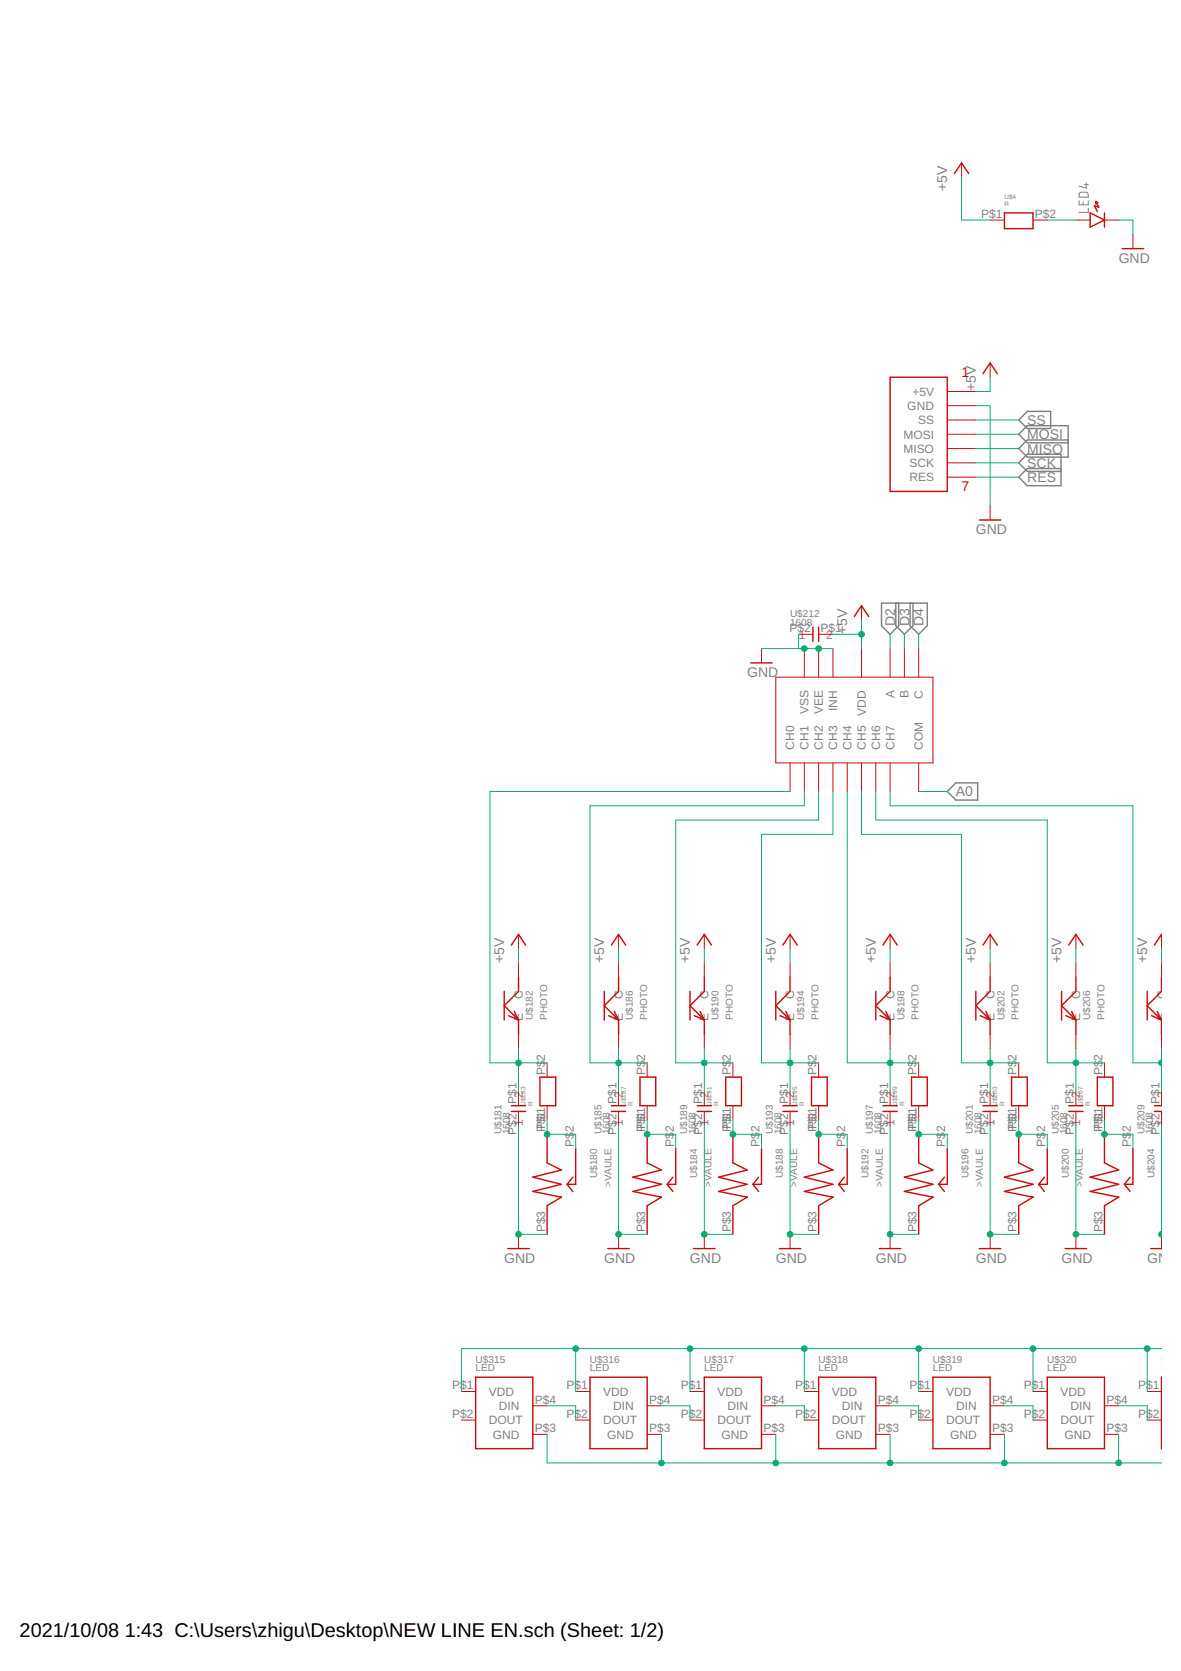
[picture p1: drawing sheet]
<svg xmlns="http://www.w3.org/2000/svg" width="210mm" height="297mm" viewBox="0 0 210 297" stroke-linecap="round" stroke-linejoin="round" font-family="sans-serif">
<path d="M191.8 35.7v.7h1.6v-.7M191.9 34.3l1.1-.1a.43 .43 0 0 1 .4 .4v.5h-1.6zM192.5 35.9v.5M192.7 32.8h.7M193.1 32.5v.9l-1.3-.3M193.4 37v.8h-1.6" fill="none" stroke="#808080" stroke-width=".18"/>
<path d="M181.1 74.7l1.5-1.6h4.1v3.1h-4.1zM189.8 78.2h-7.2l-1.5 1.5 1.5 1.6h7.2v-5.6h-7.2l-1.5 1.5 1.5 1.5h7.2M188.6 83.3h-6l-1.5 1.5 1.5 1.5h6v-5.5h-6l-1.5 1.5 1.5 1.5h6M159.2 107.2v4l1.5 1.6 1.6-1.6v-4M159.7 107.2v4l-1.5 1.6-1.5-1.6v-4h8.1v4l-1.5 1.6-1.5-1.6v-4M168.4 140.7l1.5-1.5h3.9v3h-3.9z" fill="none" stroke="#808080" stroke-width=".25"/>
<g fill="none" stroke="#c90d0c" stroke-width=".18">
<path d="M170.9 29v2.5M176 39.1h2.5M183.6 39.1h2.5M191.2 39.1h2.6M196.3 39.1h2.5M201.4 41.7v2.5M168.4 69.6h5M168.4 72.1h5M168.4 74.7h5M168.4 77.2h5M168.4 79.7h5M176 64.5v2.6"/>
<path d="M168.4 82.3h5M168.4 84.8h5M176 89.9v2.5M135.3 115.3v2.5M141.9 112.8h2.6M143 115.3v5.1M145.5 115.3v5.1M145.5 112.8h2.5M148 115.3v5.1M153.1 107.7v2.5M153.1 115.3v5.1M158.2 115.3v5.1"/>
<path d="M160.7 115.3v5.1M163.3 115.3v5.1M137.9 120.4h27.9v15.2h-27.9zM140.4 135.6v5.1M143 135.6v5.1M145.5 135.6v5.1M148 135.6v5.1M150.6 135.6v5.1M153.1 135.6v5.1M155.7 135.6v5.1M158.2 135.6v5.1M163.3 135.6v5.1"/>
<path d="M92.2 166.1v2.5M92.2 171.2v2.5M109.9 166.1v2.5M109.9 171.2v2.5M125.2 166.1v2.5M125.2 171.2v2.5M140.4 166.1v2.5M140.4 171.2v2.5M158.2 166.1v2.5M158.2 171.2v2.5M176 166.1v2.5M176 171.2v2.5"/>
<path d="M191.2 166.1v2.5M191.2 171.2v2.5M206.4 166.1v2.5M206.4 171.2v2.5M92.2 183.9v2.5M92.2 194v2.6M92.2 197.6v2.5M97.2 188.9v2.6M97.2 196.6v2.5M109.9 183.9v2.5M109.9 194v2.6M109.9 197.6v2.5"/>
<path d="M115 188.9v2.6M115 196.6v2.5M125.2 183.9v2.5M125.2 194v2.6M125.2 197.6v2.5M130.3 188.9v2.6M130.3 196.6v2.5M140.4 183.9v2.5M140.4 194v2.6M140.4 197.6v2.5M145.5 188.9v2.6M145.5 196.6v2.5"/>
<path d="M158.2 183.9v2.5M158.2 194v2.6M158.2 197.6v2.5M163.3 188.9v2.6M163.3 196.6v2.5M176 183.9v2.5M176 194v2.6M176 197.6v2.5M181.1 188.9v2.6M181.1 196.6v2.5M191.2 183.9v2.5M191.2 194v2.6"/>
<path d="M191.2 197.6v2.5M196.3 188.9v2.6M196.3 196.6v2.5M206.4 183.9v2.5M206.4 194v2.6M206.4 197.6v2.5M92.2 219.4v2.6M109.9 219.4v2.6M125.2 219.4v2.6M140.4 219.4v2.6M158.2 219.4v2.6M176 219.4v2.6"/>
<path d="M191.2 219.4v2.6M206.4 219.4v2.6M82 247.4h2.5M82 252.4h2.5M94.7 249.9h2.5M94.7 255h2.5M102.3 247.4h2.6M102.3 252.4h2.6M115 249.9h2.6M115 255h2.6M122.6 247.4h2.6M122.6 252.4h2.6"/>
<path d="M135.3 249.9h2.6M135.3 255h2.6M143 247.4h2.5M143 252.4h2.5M155.7 249.9h2.5M155.7 255h2.5M163.3 247.4h2.5M163.3 252.4h2.5M176 249.9h2.5M176 255h2.5M183.6 247.4h2.5M183.6 252.4h2.5"/>
<path d="M196.3 249.9h2.5M196.3 255h2.5M203.9 247.4h2.5M203.9 252.4h2.5"/>
</g>
<g fill="none" stroke="#c90d0c" stroke-width=".25">
<path d="M169.6 30.9l1.3-1.9 1.3 1.9M178.5 37.8h5.1v2.8h-5.1zM193.8 37.8l2.5 1.3-2.5 1.3zM194.8 35.8l.5 1-.8-.2 .5 1M194.8 35.8v.5M194.8 35.8l.4 .3M196.3 37.8v2.6M199.5 44.2h3.8M158.2 67.1h10.2v20.3h-10.2zM174.7 66.4l1.3-1.9 1.2 1.9M174.1 92.4h3.8M133.4 117.8h3.8"/>
<path d="M144.5 111.5v2.5M145.5 111.5v2.5M151.8 109.6l1.3-1.9 1.3 1.9M89.6 176.2v5.1M90.9 168l1.3-1.9 1.2 1.9M91.4 179.8l.8 1.5M92.2 173.7v2.5l-2.6 2.6 2.6 2.5M107.4 176.2v5.1M108.7 168l1.2-1.9 1.3 1.9M109.2 179.8l.7 1.5M109.9 173.7v2.5l-2.5 2.6 2.5 2.5M122.6 176.2v5.1"/>
<path d="M123.9 168l1.3-1.9 1.2 1.9M124.4 179.8l.8 1.5M125.2 173.7v2.5l-2.6 2.6 2.6 2.5M137.9 176.2v5.1M139.1 168l1.3-1.9 1.3 1.9M139.7 179.8l.7 1.5M140.4 173.7v2.5l-2.5 2.6 2.5 2.5M155.7 176.2v5.1M156.9 168l1.3-1.9 1.3 1.9M157.4 179.8l.8 1.5M158.2 173.7v2.5l-2.5 2.6 2.5 2.5M173.4 176.2v5.1"/>
<path d="M174.7 168l1.3-1.9 1.2 1.9M175.2 179.8l.8 1.5M176 173.7v2.5l-2.6 2.6 2.6 2.5M188.7 176.2v5.1M189.9 168l1.3-1.9 1.3 1.9M190.5 179.8l.7 1.5M191.2 173.7v2.5l-2.5 2.6 2.5 2.5M203.9 176.2v5.1M205.7 179.8l.7 1.5M206.4 173.7v2.5l-2.5 2.6 2.5 2.5M206.5 166.1l-1.3 1.9M90.4 180.6l1.8 .7"/>
<path d="M90.9 197.6h2.5M90.9 196.6h2.5M92.2 181.3v2.6M96 191.5h2.8v5.1h-2.8zM108.2 180.6l1.7 .7M108.7 197.6h2.5M108.7 196.6h2.5M109.9 181.3v2.6M113.7 191.5h2.8v5.1h-2.8zM123.4 180.6l1.8 .7M123.9 197.6h2.5M123.9 196.6h2.5"/>
<path d="M125.2 181.3v2.6M129 191.5h2.8v5.1h-2.8zM138.6 180.6l1.8 .7M139.1 197.6h2.6M139.1 196.6h2.6M140.4 181.3v2.6M144.2 191.5h2.8v5.1h-2.8zM156.4 180.6l1.8 .7M156.9 197.6h2.6M156.9 196.6h2.6M158.2 181.3v2.6M162 191.5h2.8v5.1h-2.8z"/>
<path d="M174.2 180.6l1.8 .7M174.7 197.6h2.5M174.7 196.6h2.5M176 181.3v2.6M179.8 191.5h2.8v5.1h-2.8zM189.4 180.6l1.8 .7M189.9 197.6h2.6M189.9 196.6h2.6M191.2 181.3v2.6M195 191.5h2.8v5.1h-2.8zM204.7 180.6l1.7 .7M205.2 197.6h1.3"/>
<path d="M205.2 196.6h1.3M206.4 181.3v2.6M97.2 201.6v5.1l2.6 1.3-5.1 1.3 5.1 1.2-5.1 1.3 5.1 1M99.5 212.8h.3M99.8 212.8l-2.6 1.5v5.1M100.8 210.5l1 1.3M101.8 209.3l-1 1.2M102.3 204.2v6.3h-1.5M115 201.6v5.1l2.6 1.3-5.1 1.3 5.1 1.2-5.1 1.3 5.1 1M117.3 212.8h.3M117.6 212.8l-2.6 1.5v5.1M118.6 210.5l1 1.3"/>
<path d="M119.6 209.3l-1 1.2M120.1 204.2v6.3h-1.5M130.3 201.6v5.1l2.5 1.3-5.1 1.3 5.1 1.2-5.1 1.3 5.1 1M132.5 212.8h.3M132.8 212.8l-2.5 1.5v5.1M133.8 210.5l1 1.3M134.8 209.3l-1 1.2M135.3 204.2v6.3h-1.5M145.5 201.6v5.1l2.5 1.3-5 1.3 5 1.2-5 1.3 5 1M147.8 212.8h.2M148 212.8l-2.5 1.5v5.1M149.1 210.5l1 1.3"/>
<path d="M150.1 209.3l-1 1.2M150.6 204.2v6.3h-1.5M163.3 201.6v5.1l2.5 1.3-5.1 1.3 5.1 1.2-5.1 1.3 5.1 1M165.6 212.8h.2M165.8 212.8l-2.5 1.5v5.1M166.8 210.5l1.1 1.3M167.9 209.3l-1.1 1.2M168.4 204.2v6.3h-1.6M181.1 201.6v5.1l2.5 1.3-5.1 1.3 5.1 1.2-5.1 1.3 5.1 1M183.3 212.8h.3M183.6 212.8l-2.5 1.5v5.1M184.6 210.5l1 1.3"/>
<path d="M185.6 209.3l-1 1.2M186.1 204.2v6.3h-1.5M196.3 201.6v5.1l2.5 1.3-5 1.3 5 1.2-5 1.3 5 1M198.6 212.8h.2M198.8 212.8l-2.5 1.5v5.1M199.8 210.5l1.1 1.3M200.9 209.3l-1.1 1.2M201.4 204.2v6.3h-1.6M90.3 222h3.8M108 222h3.8M123.3 222h3.8M138.5 222h3.8"/>
<path d="M156.3 222h3.8M174.1 222h3.8M189.3 222h3.8M204.5 222h2M84.5 244.8h10.2v12.7h-10.2zM104.9 244.8h10.1v12.7h-10.1zM125.2 244.8h10.1v12.7h-10.1zM145.5 244.8h10.2v12.7h-10.2zM165.8 244.8h10.2v12.7h-10.2zM186.1 244.8h10.2v12.7h-10.2zM206.5 244.8v12.7"/>
</g>
<g fill="none" stroke="#0dab76" stroke-width=".18">
<path d="M170.9 31.5v7.6h5.1M186.1 39.1h5.1M198.8 39.1h2.6v2.6M173.4 72.1h2.6v17.8M173.4 79.7h7.7M173.4 77.2h7.7M173.4 74.7h7.7M176 67.1v2.5h-2.6M173.4 84.8h7.7M173.4 82.3h7.7M135.3 115.3h12.7M141.9 112.8v2.5"/>
<path d="M148 112.8h5.1M153.1 110.2v5.1M158.2 112.8v2.5M160.7 112.8v2.5M163.3 112.8v2.5M140.4 140.7h-53.3v48.2h10.1M143 140.7v2.5h-38.1v45.7h10.1M145.5 140.7v5.1h-25.4v43.1h10.2M148 140.7v7.6h-12.7v40.6h10.2M150.6 140.7v48.2h12.7M153.1 140.7v7.6h17.8v40.6h10.2M155.7 140.7v5.1h30.4v43.1h10.2"/>
<path d="M158.2 140.7v2.5h43.2v45.7h5.1M163.3 140.7h5.1M92.2 168.6v2.6M109.9 168.6v2.6M125.2 168.6v2.6M140.4 168.6v2.6M158.2 168.6v2.6M176 168.6v2.6M191.2 168.6v2.6M206.4 168.6v2.6M92.2 186.4v7.6M97.2 199.1v2.5h5.1v2.6"/>
<path d="M109.9 186.4v7.6M115 199.1v2.5h5.1v2.6M125.2 186.4v7.6M130.3 199.1v2.5h5v2.6M140.4 186.4v7.6M145.5 199.1v2.5h5.1v2.6M158.2 186.4v7.6M163.3 199.1v2.5h5.1v2.6M176 186.4v7.6M181.1 199.1v2.5h5v2.6M191.2 186.4v7.6M196.3 199.1v2.5h5.1v2.6"/>
<path d="M206.4 186.4v7.6M92.2 200.1v19.3h5M109.9 200.1v19.3h5.1M125.2 200.1v19.3h5.1M140.4 200.1v19.3h5.1M158.2 200.1v19.3h5.1M176 200.1v19.3h5.1M191.2 200.1v19.3h5.1M206.4 200.1l.1 19.3M102.3 239.7v7.7M122.6 239.7v7.7M143 239.7v7.7"/>
<path d="M163.3 239.7v7.7M183.6 239.7v7.7M203.9 239.7v7.7M206.5 239.7h-124.5v7.7M97.2 255v5.1h109.3M97.2 249.9h5.1v2.5M117.6 255v5.1M117.6 249.9h5v2.5M137.9 255v5.1M137.9 249.9h5.1v2.5M158.2 255v5.1M158.2 249.9h5.1v2.5"/>
<path d="M178.5 255v5.1M178.5 249.9h5.1v2.5M198.8 255v5.1M198.8 249.9h5.1v2.5"/>
</g>
<g fill="#0dab76" stroke="#0dab76" stroke-width=".18">
<path d="M206 219.2l.4-.3v1a.51 .51 0 0 1-.4-.7z" fill-rule="evenodd"/>
<path d="M206 188.7l.4-.3v1a.51 .51 0 0 1-.4-.7z" fill-rule="evenodd"/>
<circle cx="92.2" cy="219.4" r=".51"/>
<circle cx="109.9" cy="219.4" r=".51"/>
<circle cx="125.2" cy="219.4" r=".51"/>
<circle cx="140.4" cy="219.4" r=".51"/>
<circle cx="158.2" cy="219.4" r=".51"/>
<circle cx="176" cy="219.4" r=".51"/>
<circle cx="191.2" cy="219.4" r=".51"/>
<circle cx="145.5" cy="115.3" r=".51"/>
<circle cx="143" cy="115.3" r=".51"/>
<circle cx="198.8" cy="260.1" r=".51"/>
<circle cx="178.5" cy="260.1" r=".51"/>
<circle cx="158.2" cy="260.1" r=".51"/>
<circle cx="137.9" cy="260.1" r=".51"/>
<circle cx="117.6" cy="260.1" r=".51"/>
<circle cx="153.1" cy="112.8" r=".51"/>
<circle cx="203.9" cy="239.7" r=".51"/>
<circle cx="183.6" cy="239.7" r=".51"/>
<circle cx="163.3" cy="239.7" r=".51"/>
<circle cx="143" cy="239.7" r=".51"/>
<circle cx="122.6" cy="239.7" r=".51"/>
<circle cx="102.3" cy="239.7" r=".51"/>
<circle cx="92.2" cy="188.9" r=".51"/>
<circle cx="109.9" cy="188.9" r=".51"/>
<circle cx="125.2" cy="188.9" r=".51"/>
<circle cx="140.4" cy="188.9" r=".51"/>
<circle cx="158.2" cy="188.9" r=".51"/>
<circle cx="176" cy="188.9" r=".51"/>
<circle cx="191.2" cy="188.9" r=".51"/>
<circle cx="97.2" cy="201.6" r=".51"/>
<circle cx="115" cy="201.6" r=".51"/>
<circle cx="130.3" cy="201.6" r=".51"/>
<circle cx="145.5" cy="201.6" r=".51"/>
<circle cx="163.3" cy="201.6" r=".51"/>
<circle cx="181.1" cy="201.6" r=".51"/>
<circle cx="196.3" cy="201.6" r=".51"/>
</g>
<g font-size="3.5">
<text x="3.5" y="291">2021/10/08</text>
<text x="22.2" y="291">1:43 C:\Users\zhigu\Desktop\NEW LINE EN.sch (Sheet: 1/2)</text>
</g>
<g font-size="2.5" fill="#808080">
<text x="168.4" y="34" transform="rotate(-90 168.4 34)">+5V</text>
<text x="198.8" y="46.7">GND</text>
<text x="173.4" y="69.6" transform="rotate(-90 173.4 69.6)">+5V</text>
<text x="182.6" y="75.6">SS</text>
<text x="182.6" y="83.2">SCK</text>
<text x="182.6" y="80.6">MISO</text>
<text x="182.6" y="78.1">MOSI</text>
<text x="182.6" y="85.7">RES</text>
<text x="173.4" y="95">GND</text>
<text x="150.6" y="112.8" transform="rotate(-90 150.6 112.8)">+5V</text>
<text x="159.1" y="111.2" transform="rotate(-90 159.1 111.2)">D2</text>
<text x="161.6" y="111.2" transform="rotate(-90 161.6 111.2)">D3</text>
<text x="164.2" y="111.2" transform="rotate(-90 164.2 111.2)">D4</text>
<text x="132.8" y="120.4">GND</text>
<text x="169.9" y="141.6">A0</text>
<text x="89.6" y="171.2" transform="rotate(-90 89.6 171.2)">+5V</text>
<text x="107.4" y="171.2" transform="rotate(-90 107.4 171.2)">+5V</text>
<text x="122.6" y="171.2" transform="rotate(-90 122.6 171.2)">+5V</text>
<text x="137.9" y="171.2" transform="rotate(-90 137.9 171.2)">+5V</text>
<text x="155.7" y="171.2" transform="rotate(-90 155.7 171.2)">+5V</text>
<text x="173.4" y="171.2" transform="rotate(-90 173.4 171.2)">+5V</text>
<text x="188.7" y="171.2" transform="rotate(-90 188.7 171.2)">+5V</text>
<text x="203.9" y="171.2" transform="rotate(-90 203.9 171.2)">+5V</text>
<text x="89.6" y="224.5">GND</text>
<text x="107.4" y="224.5">GND</text>
<text x="122.6" y="224.5">GND</text>
<text x="137.9" y="224.5">GND</text>
<text x="155.7" y="224.5">GND</text>
<text x="173.4" y="224.5">GND</text>
<text x="188.7" y="224.5">GND</text>
<text x="203.9" y="224.5">GND</text>
</g>
<g font-size="2.5" fill="#c90d0c">
<text x="170.9" y="67">1</text>
<text x="170.9" y="87.4">7</text>
</g>
<g font-size="2.1" fill="#808080">
<text x="174.4" y="38.8">P$1</text>
<text x="183.9" y="38.8">P$2</text>
<text x="162.2" y="70.3">+5V</text>
<text x="160.6" y="78">MOSI</text>
<text x="161.3" y="72.9">GND</text>
<text x="163.2" y="75.4">SS</text>
<text x="160.6" y="80.5">MISO</text>
<text x="161.6" y="83">SCK</text>
<text x="161.6" y="85.6">RES</text>
<text x="140.3" y="112.4">P$2</text>
<text x="142" y="113.5">1</text>
<text x="145.8" y="112.4">P$1</text>
<text x="146.8" y="113.5">2</text>
<text x="159" y="124.1" transform="rotate(-90 159 124.1)">A</text>
<text x="161.5" y="124.1" transform="rotate(-90 161.5 124.1)">B</text>
<text x="164" y="124.3" transform="rotate(-90 164 124.3)">C</text>
<text x="143.7" y="127" transform="rotate(-90 143.7 127)">VSS</text>
<text x="146.3" y="127" transform="rotate(-90 146.3 127)">VEE</text>
<text x="148.8" y="126.4" transform="rotate(-90 148.8 126.4)">INH</text>
<text x="153.9" y="127.2" transform="rotate(-90 153.9 127.2)">VDD</text>
<text x="141.2" y="133.3" transform="rotate(-90 141.2 133.3)">CH0</text>
<text x="143.7" y="133.3" transform="rotate(-90 143.7 133.3)">CH1</text>
<text x="146.3" y="133.3" transform="rotate(-90 146.3 133.3)">CH2</text>
<text x="148.8" y="133.3" transform="rotate(-90 148.8 133.3)">CH3</text>
<text x="151.3" y="133.3" transform="rotate(-90 151.3 133.3)">CH4</text>
<text x="153.9" y="133.3" transform="rotate(-90 153.9 133.3)">CH5</text>
<text x="156.4" y="133.3" transform="rotate(-90 156.4 133.3)">CH6</text>
<text x="159" y="133.3" transform="rotate(-90 159 133.3)">CH7</text>
<text x="164" y="133.3" transform="rotate(-90 164 133.3)">COM</text>
<text x="92.9" y="177.6" transform="rotate(-90 92.9 177.6)">C</text>
<text x="110.7" y="177.6" transform="rotate(-90 110.7 177.6)">C</text>
<text x="125.9" y="177.6" transform="rotate(-90 125.9 177.6)">C</text>
<text x="141.2" y="177.6" transform="rotate(-90 141.2 177.6)">C</text>
<text x="159" y="177.6" transform="rotate(-90 159 177.6)">C</text>
<text x="176.7" y="177.6" transform="rotate(-90 176.7 177.6)">C</text>
<text x="192" y="177.6" transform="rotate(-90 192 177.6)">C</text>
<text x="207.2" y="177.6" transform="rotate(-90 207.2 177.6)">C</text>
<text x="92.9" y="181.5" transform="rotate(-90 92.9 181.5)">E</text>
<text x="110.7" y="181.5" transform="rotate(-90 110.7 181.5)">E</text>
<text x="125.9" y="181.5" transform="rotate(-90 125.9 181.5)">E</text>
<text x="141.2" y="181.5" transform="rotate(-90 141.2 181.5)">E</text>
<text x="159" y="181.5" transform="rotate(-90 159 181.5)">E</text>
<text x="176.7" y="181.5" transform="rotate(-90 176.7 181.5)">E</text>
<text x="192" y="181.5" transform="rotate(-90 192 181.5)">E</text>
<text x="207.2" y="181.5" transform="rotate(-90 207.2 181.5)">E</text>
<text x="96.9" y="191.1" transform="rotate(-90 96.9 191.1)">P$</text>
<text x="96.9" y="188.5" transform="rotate(-90 96.9 188.5)">2</text>
<text x="114.7" y="191.1" transform="rotate(-90 114.7 191.1)">P$</text>
<text x="114.7" y="188.5" transform="rotate(-90 114.7 188.5)">2</text>
<text x="129.9" y="191.1" transform="rotate(-90 129.9 191.1)">P$</text>
<text x="129.9" y="188.5" transform="rotate(-90 129.9 188.5)">2</text>
<text x="145.1" y="191.1" transform="rotate(-90 145.1 191.1)">P$</text>
<text x="145.1" y="188.5" transform="rotate(-90 145.1 188.5)">2</text>
<text x="162.9" y="191.1" transform="rotate(-90 162.9 191.1)">P$</text>
<text x="162.9" y="188.5" transform="rotate(-90 162.9 188.5)">2</text>
<text x="180.7" y="191.1" transform="rotate(-90 180.7 191.1)">P$</text>
<text x="180.7" y="188.5" transform="rotate(-90 180.7 188.5)">2</text>
<text x="195.9" y="191.1" transform="rotate(-90 195.9 191.1)">P$</text>
<text x="195.9" y="188.5" transform="rotate(-90 195.9 188.5)">2</text>
<text x="91.8" y="196.2" transform="rotate(-90 91.8 196.2)">P$1</text>
<text x="92.9" y="195.2" transform="rotate(-90 92.9 195.2)">2</text>
<text x="109.6" y="196.2" transform="rotate(-90 109.6 196.2)">P$1</text>
<text x="110.7" y="195.2" transform="rotate(-90 110.7 195.2)">2</text>
<text x="124.8" y="196.2" transform="rotate(-90 124.8 196.2)">P$1</text>
<text x="125.9" y="195.2" transform="rotate(-90 125.9 195.2)">2</text>
<text x="140.1" y="196.2" transform="rotate(-90 140.1 196.2)">P$1</text>
<text x="141.2" y="195.2" transform="rotate(-90 141.2 195.2)">2</text>
<text x="157.8" y="196.2" transform="rotate(-90 157.8 196.2)">P$1</text>
<text x="159" y="195.2" transform="rotate(-90 159 195.2)">2</text>
<text x="175.6" y="196.2" transform="rotate(-90 175.6 196.2)">P$1</text>
<text x="176.7" y="195.2" transform="rotate(-90 176.7 195.2)">2</text>
<text x="190.9" y="196.2" transform="rotate(-90 190.9 196.2)">P$1</text>
<text x="192" y="195.2" transform="rotate(-90 192 195.2)">2</text>
<text x="206.1" y="196.2" transform="rotate(-90 206.1 196.2)">P$1</text>
<text x="207.2" y="195.2" transform="rotate(-90 207.2 195.2)">2</text>
<text x="91.8" y="201.7" transform="rotate(-90 91.8 201.7)">P$2</text>
<text x="92.9" y="200.1" transform="rotate(-90 92.9 200.1)">1</text>
<text x="96.9" y="201.3" transform="rotate(-90 96.9 201.3)">PP$$11</text>
<text x="102" y="203.8" transform="rotate(-90 102 203.8)">P$</text>
<text x="102" y="201.2" transform="rotate(-90 102 201.2)">2</text>
<text x="109.6" y="201.7" transform="rotate(-90 109.6 201.7)">P$2</text>
<text x="110.7" y="200.1" transform="rotate(-90 110.7 200.1)">1</text>
<text x="114.7" y="201.3" transform="rotate(-90 114.7 201.3)">PP$$11</text>
<text x="119.7" y="203.8" transform="rotate(-90 119.7 203.8)">P$</text>
<text x="119.7" y="201.2" transform="rotate(-90 119.7 201.2)">2</text>
<text x="124.8" y="201.7" transform="rotate(-90 124.8 201.7)">P$2</text>
<text x="125.9" y="200.1" transform="rotate(-90 125.9 200.1)">1</text>
<text x="129.9" y="201.3" transform="rotate(-90 129.9 201.3)">PP$$11</text>
<text x="135" y="203.8" transform="rotate(-90 135 203.8)">P$</text>
<text x="135" y="201.2" transform="rotate(-90 135 201.2)">2</text>
<text x="140.1" y="201.7" transform="rotate(-90 140.1 201.7)">P$2</text>
<text x="141.2" y="200.1" transform="rotate(-90 141.2 200.1)">1</text>
<text x="145.1" y="201.3" transform="rotate(-90 145.1 201.3)">PP$$11</text>
<text x="150.2" y="203.8" transform="rotate(-90 150.2 203.8)">P$</text>
<text x="150.2" y="201.2" transform="rotate(-90 150.2 201.2)">2</text>
<text x="157.8" y="201.7" transform="rotate(-90 157.8 201.7)">P$2</text>
<text x="159" y="200.1" transform="rotate(-90 159 200.1)">1</text>
<text x="162.9" y="201.3" transform="rotate(-90 162.9 201.3)">PP$$11</text>
<text x="168" y="203.8" transform="rotate(-90 168 203.8)">P$</text>
<text x="168" y="201.2" transform="rotate(-90 168 201.2)">2</text>
<text x="175.6" y="201.7" transform="rotate(-90 175.6 201.7)">P$2</text>
<text x="176.7" y="200.1" transform="rotate(-90 176.7 200.1)">1</text>
<text x="180.7" y="201.3" transform="rotate(-90 180.7 201.3)">PP$$11</text>
<text x="185.8" y="203.8" transform="rotate(-90 185.8 203.8)">P$</text>
<text x="185.8" y="201.2" transform="rotate(-90 185.8 201.2)">2</text>
<text x="190.9" y="201.7" transform="rotate(-90 190.9 201.7)">P$2</text>
<text x="192" y="200.1" transform="rotate(-90 192 200.1)">1</text>
<text x="195.9" y="201.3" transform="rotate(-90 195.9 201.3)">PP$$11</text>
<text x="201" y="203.8" transform="rotate(-90 201 203.8)">P$</text>
<text x="201" y="201.2" transform="rotate(-90 201 201.2)">2</text>
<text x="206.1" y="201.7" transform="rotate(-90 206.1 201.7)">P$2</text>
<text x="207.2" y="200.1" transform="rotate(-90 207.2 200.1)">1</text>
<text x="96.9" y="219.1" transform="rotate(-90 96.9 219.1)">P$3</text>
<text x="114.7" y="219.1" transform="rotate(-90 114.7 219.1)">P$3</text>
<text x="129.9" y="219.1" transform="rotate(-90 129.9 219.1)">P$3</text>
<text x="145.1" y="219.1" transform="rotate(-90 145.1 219.1)">P$3</text>
<text x="162.9" y="219.1" transform="rotate(-90 162.9 219.1)">P$3</text>
<text x="180.7" y="219.1" transform="rotate(-90 180.7 219.1)">P$3</text>
<text x="195.9" y="219.1" transform="rotate(-90 195.9 219.1)">P$3</text>
<text x="80.4" y="247">P$1</text>
<text x="86.9" y="248.1">VDD</text>
<text x="88.7" y="250.7">DIN</text>
<text x="95.1" y="249.5">P$4</text>
<text x="100.7" y="247">P$1</text>
<text x="107.2" y="248.1">VDD</text>
<text x="109" y="250.7">DIN</text>
<text x="115.4" y="249.5">P$4</text>
<text x="121" y="247">P$1</text>
<text x="127.5" y="248.1">VDD</text>
<text x="129.3" y="250.7">DIN</text>
<text x="135.7" y="249.5">P$4</text>
<text x="141.3" y="247">P$1</text>
<text x="147.8" y="248.1">VDD</text>
<text x="149.6" y="250.7">DIN</text>
<text x="156" y="249.5">P$4</text>
<text x="161.7" y="247">P$1</text>
<text x="168.1" y="248.1">VDD</text>
<text x="170" y="250.7">DIN</text>
<text x="176.3" y="249.5">P$4</text>
<text x="182" y="247">P$1</text>
<text x="188.5" y="248.1">VDD</text>
<text x="190.3" y="250.7">DIN</text>
<text x="196.6" y="249.5">P$4</text>
<text x="202.3" y="247">P$1</text>
<text x="80.4" y="252.1">P$2</text>
<text x="86.9" y="253.2">DOUT</text>
<text x="87.6" y="255.7">GND</text>
<text x="95.1" y="254.6">P$3</text>
<text x="100.7" y="252.1">P$2</text>
<text x="107.2" y="253.2">DOUT</text>
<text x="107.9" y="255.7">GND</text>
<text x="115.4" y="254.6">P$3</text>
<text x="121" y="252.1">P$2</text>
<text x="127.5" y="253.2">DOUT</text>
<text x="128.2" y="255.7">GND</text>
<text x="135.7" y="254.6">P$3</text>
<text x="141.3" y="252.1">P$2</text>
<text x="147.8" y="253.2">DOUT</text>
<text x="148.6" y="255.7">GND</text>
<text x="156" y="254.6">P$3</text>
<text x="161.7" y="252.1">P$2</text>
<text x="168.1" y="253.2">DOUT</text>
<text x="168.9" y="255.7">GND</text>
<text x="176.3" y="254.6">P$3</text>
<text x="182" y="252.1">P$2</text>
<text x="188.5" y="253.2">DOUT</text>
<text x="189.2" y="255.7">GND</text>
<text x="196.6" y="254.6">P$3</text>
<text x="202.3" y="252.1">P$2</text>
</g>
<g font-size="1.8" fill="#808080">
<text x="140.4" y="111.2">1608</text>
<text x="140.4" y="109.7">U$212</text>
<text x="94.7" y="181.3" transform="rotate(-90 94.7 181.3)">U$182</text>
<text x="97.2" y="181.3" transform="rotate(-90 97.2 181.3)">PHOTO</text>
<text x="112.5" y="181.3" transform="rotate(-90 112.5 181.3)">U$186</text>
<text x="115" y="181.3" transform="rotate(-90 115 181.3)">PHOTO</text>
<text x="127.7" y="181.3" transform="rotate(-90 127.7 181.3)">U$190</text>
<text x="130.3" y="181.3" transform="rotate(-90 130.3 181.3)">PHOTO</text>
<text x="143" y="181.3" transform="rotate(-90 143 181.3)">U$194</text>
<text x="145.5" y="181.3" transform="rotate(-90 145.5 181.3)">PHOTO</text>
<text x="160.7" y="181.3" transform="rotate(-90 160.7 181.3)">U$198</text>
<text x="163.3" y="181.3" transform="rotate(-90 163.3 181.3)">PHOTO</text>
<text x="178.5" y="181.3" transform="rotate(-90 178.5 181.3)">U$202</text>
<text x="181.1" y="181.3" transform="rotate(-90 181.1 181.3)">PHOTO</text>
<text x="193.7" y="181.3" transform="rotate(-90 193.7 181.3)">U$206</text>
<text x="196.3" y="181.3" transform="rotate(-90 196.3 181.3)">PHOTO</text>
<text x="89.1" y="201.6" transform="rotate(-90 89.1 201.6)">U$181</text>
<text x="90.6" y="201.6" transform="rotate(-90 90.6 201.6)">1608</text>
<text x="106.9" y="201.6" transform="rotate(-90 106.9 201.6)">U$185</text>
<text x="108.4" y="201.6" transform="rotate(-90 108.4 201.6)">1608</text>
<text x="122.1" y="201.6" transform="rotate(-90 122.1 201.6)">U$189</text>
<text x="123.7" y="201.6" transform="rotate(-90 123.7 201.6)">1608</text>
<text x="137.4" y="201.6" transform="rotate(-90 137.4 201.6)">U$193</text>
<text x="138.9" y="201.6" transform="rotate(-90 138.9 201.6)">1608</text>
<text x="155.1" y="201.6" transform="rotate(-90 155.1 201.6)">U$197</text>
<text x="156.7" y="201.6" transform="rotate(-90 156.7 201.6)">1608</text>
<text x="172.9" y="201.6" transform="rotate(-90 172.9 201.6)">U$201</text>
<text x="174.4" y="201.6" transform="rotate(-90 174.4 201.6)">1608</text>
<text x="188.2" y="201.6" transform="rotate(-90 188.2 201.6)">U$205</text>
<text x="189.7" y="201.6" transform="rotate(-90 189.7 201.6)">1608</text>
<text x="203.4" y="201.6" transform="rotate(-90 203.4 201.6)">U$209</text>
<text x="204.9" y="201.6" transform="rotate(-90 204.9 201.6)">1608</text>
<text x="106.1" y="209.4" transform="rotate(-90 106.1 209.4)">U$180</text>
<text x="123.9" y="209.4" transform="rotate(-90 123.9 209.4)">U$184</text>
<text x="139.1" y="209.4" transform="rotate(-90 139.1 209.4)">U$188</text>
<text x="154.4" y="209.4" transform="rotate(-90 154.4 209.4)">U$192</text>
<text x="172.2" y="209.4" transform="rotate(-90 172.2 209.4)">U$196</text>
<text x="189.9" y="209.4" transform="rotate(-90 189.9 209.4)">U$200</text>
<text x="205.2" y="209.4" transform="rotate(-90 205.2 209.4)">U$204</text>
<text x="108.7" y="210.9" transform="rotate(-90 108.7 210.9)">&gt;VAULE</text>
<text x="126.4" y="210.9" transform="rotate(-90 126.4 210.9)">&gt;VAULE</text>
<text x="141.7" y="210.9" transform="rotate(-90 141.7 210.9)">&gt;VAULE</text>
<text x="156.9" y="210.9" transform="rotate(-90 156.9 210.9)">&gt;VAULE</text>
<text x="174.7" y="210.9" transform="rotate(-90 174.7 210.9)">&gt;VAULE</text>
<text x="192.5" y="210.9" transform="rotate(-90 192.5 210.9)">&gt;VAULE</text>
<text x="207.7" y="210.9" transform="rotate(-90 207.7 210.9)">&gt;VAULE</text>
<text x="84.5" y="243.8">LED</text>
<text x="84.5" y="242.3">U$315</text>
<text x="104.9" y="243.8">LED</text>
<text x="104.9" y="242.3">U$316</text>
<text x="125.2" y="243.8">LED</text>
<text x="125.2" y="242.3">U$317</text>
<text x="145.5" y="243.8">LED</text>
<text x="145.5" y="242.3">U$318</text>
<text x="165.8" y="243.8">LED</text>
<text x="165.8" y="242.3">U$319</text>
<text x="186.1" y="243.8">LED</text>
<text x="186.1" y="242.3">U$320</text>
</g>
<g font-size="1.1" fill="#808080">
<text x="178.5" y="35.3">U$4</text>
<text x="178.5" y="36.6">R</text>
<text x="93.4" y="196.6" transform="rotate(-90 93.4 196.6)">U$183</text>
<text x="94.7" y="196.6" transform="rotate(-90 94.7 196.6)">R</text>
<text x="111.2" y="196.6" transform="rotate(-90 111.2 196.6)">U$187</text>
<text x="112.5" y="196.6" transform="rotate(-90 112.5 196.6)">R</text>
<text x="126.4" y="196.6" transform="rotate(-90 126.4 196.6)">U$191</text>
<text x="127.7" y="196.6" transform="rotate(-90 127.7 196.6)">R</text>
<text x="141.7" y="196.6" transform="rotate(-90 141.7 196.6)">U$195</text>
<text x="143" y="196.6" transform="rotate(-90 143 196.6)">R</text>
<text x="159.5" y="196.6" transform="rotate(-90 159.5 196.6)">U$199</text>
<text x="160.7" y="196.6" transform="rotate(-90 160.7 196.6)">R</text>
<text x="177.2" y="196.6" transform="rotate(-90 177.2 196.6)">U$203</text>
<text x="178.5" y="196.6" transform="rotate(-90 178.5 196.6)">R</text>
<text x="192.5" y="196.6" transform="rotate(-90 192.5 196.6)">U$207</text>
<text x="193.7" y="196.6" transform="rotate(-90 193.7 196.6)">R</text>
</g>
</svg>
